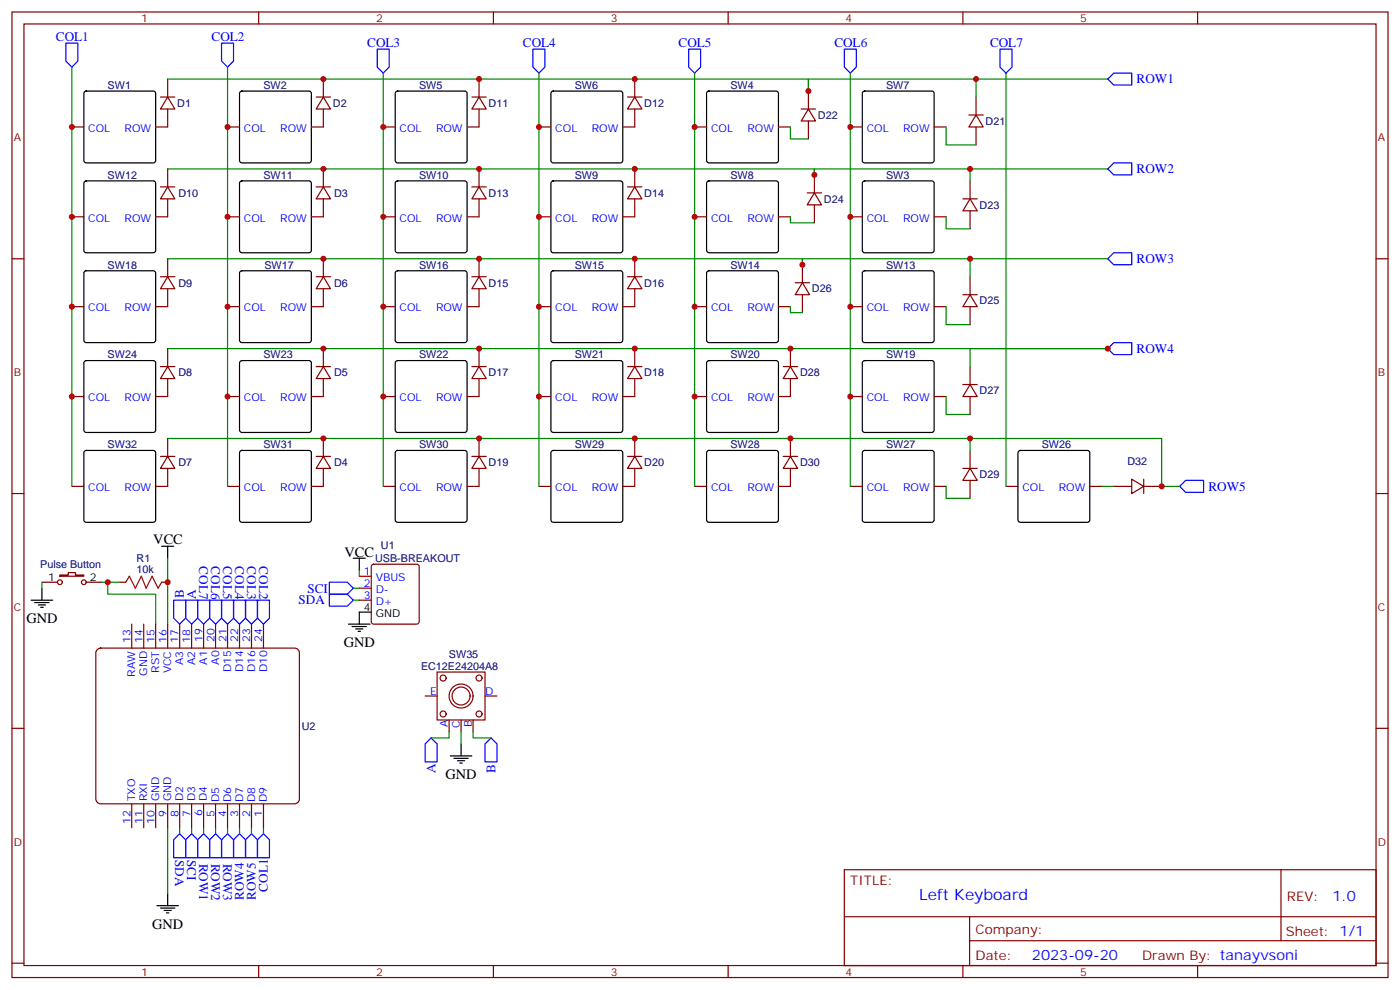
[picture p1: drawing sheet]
<svg xmlns="http://www.w3.org/2000/svg" width="412mm" height="292mm" viewBox="0 0 412 292" stroke-linecap="round" stroke-linejoin="round" font-family="sans-serif">
<g fill="none" stroke="#870000" stroke-width=".35">
<path d="M3.5 3.5h405.4v284.4h-405.4zM7.1 7.1h398.2v277.2h-398.2zM76.2 3.5v3.6M145.3 3.5v3.6M214.5 3.5v3.6M283.6 3.5v3.6M352.8 3.5v3.6M21.2 37.4h3.5M47.3 28.6h4.2M49.4 28.6l2.1 3.5h-4.2zM49.4 32.1v5.3h-3.5M49.4 23.3v5.3"/>
<path d="M67 37.4h3.6M93.1 28.6h4.3M95.2 28.6l2.2 3.5h-4.3zM95.2 32.1v5.3h-3.5M95.2 23.3v5.3M112.9 37.4h3.5M139 28.6h4.2M141.1 28.6l2.1 3.5h-4.2zM141.1 32.1v5.3h-3.5M141.1 23.3v5.3M158.7 37.4h3.6M184.9 28.6h4.2"/>
<path d="M187 28.6l2.1 3.5h-4.2zM187 32.1v5.3h-3.6M187 23.3v5.3M204.6 37.4h3.5M229.3 37.4h3.5M236 32.1h4.2M238.1 32.1l2.1 3.5h-4.2zM238.1 26.8v5.3M238.1 35.6v5.3M250.5 37.4h3.5M275.2 37.4h3.5M285.4 33.9h4.2"/>
<path d="M287.5 33.9l2.1 3.5h-4.2zM287.5 28.6v5.3M287.5 37.4v5.3M47.3 55h4.2M49.4 55l2.1 3.6h-4.2zM49.4 58.6v5.3h-3.5M49.4 49.7v5.3M93.1 55h4.3M95.2 55l2.2 3.6h-4.3zM95.2 58.6v5.3h-3.5M95.2 49.7v5.3M139 55h4.2"/>
<path d="M141.1 55l2.1 3.6h-4.2zM141.1 58.6v5.3h-3.5M141.1 49.7v5.3M184.9 55h4.2M187 55l2.1 3.6h-4.2zM187 58.6v5.3h-3.6M187 49.7v5.3M237.8 56.8h4.2M239.9 56.8l2.1 3.5h-4.2zM239.9 51.5v5.3M283.6 58.6h4.3M285.8 58.6l2.1 3.5h-4.3z"/>
<path d="M285.8 53.3v5.3M3.5 76.2h3.6M21.2 63.9h3.5M49.4 76.2v5.3M67 63.9h3.6M95.2 76.2v5.3M112.9 63.9h3.5M141.1 76.2v5.3M158.7 63.9h3.6M187 76.2v5.3M204.6 63.9h3.5M229.3 63.9h3.5"/>
<path d="M236.4 78v5.3M239.9 60.3v5.3M250.5 63.9h3.5M275.2 63.9h3.5M285.8 62.1v5.3M405.3 76.2h3.6M21.2 90.3h3.5M47.3 81.5h4.2M49.4 81.5l2.1 3.5h-4.2zM49.4 85v5.3h-3.5M67 90.3h3.6M93.1 81.5h4.3"/>
<path d="M95.2 81.5l2.2 3.5h-4.3zM95.2 85v5.3h-3.5M112.9 90.3h3.5M139 81.5h4.2M141.1 81.5l2.1 3.5h-4.2zM141.1 85v5.3h-3.5M158.7 90.3h3.6M184.9 81.5h4.2M187 81.5l2.1 3.5h-4.2zM187 85v5.3h-3.6M204.6 90.3h3.5M229.3 90.3h3.5"/>
<path d="M234.2 83.3h4.3M236.4 83.3l2.1 3.5h-4.3zM236.4 86.8v5.3M250.5 90.3h3.5M275.2 90.3h3.5M283.6 86.8h4.3M285.8 86.8l2.1 3.5h-4.3zM285.8 81.5v5.3M285.8 90.3v5.3M21.2 116.8h3.5M47.3 107.9h4.2M49.4 107.9l2.1 3.6h-4.2z"/>
<path d="M49.4 111.5v5.3h-3.5M49.4 102.7v5.2M67 116.8h3.6M93.1 107.9h4.3M95.2 107.9l2.2 3.6h-4.3zM95.2 111.5v5.3h-3.5M95.2 102.7v5.2M112.9 116.8h3.5M139 107.9h4.2M141.1 107.9l2.1 3.6h-4.2zM141.1 111.5v5.3h-3.5M141.1 102.7v5.2"/>
<path d="M158.7 116.8h3.6M184.9 107.9h4.2M187 107.9l2.1 3.6h-4.2zM187 111.5v5.3h-3.6M187 102.7v5.2M204.6 116.8h3.5M230.7 107.9h4.2M232.8 107.9l2.1 3.6h-4.2zM232.8 111.5v5.3h-3.5M232.8 102.7v5.2M250.5 116.8h3.5M275.2 116.8h3.5"/>
<path d="M283.6 113.2h4.3M285.8 113.2l2.1 3.6h-4.3zM285.8 107.9v5.3M285.8 116.8v5.3M47.3 134.4h4.2M49.4 134.4l2.1 3.5h-4.2zM49.4 137.9v5.3h-3.5M49.4 129.1v5.3M93.1 134.4h4.3M95.2 134.4l2.2 3.5h-4.3zM95.2 137.9v5.3h-3.5M95.2 129.1v5.3"/>
<path d="M139 134.4h4.2M141.1 134.4l2.1 3.5h-4.2zM141.1 137.9v5.3h-3.5M141.1 129.1v5.3M184.9 134.4h4.2M187 134.4l2.1 3.5h-4.2zM187 137.9v5.3h-3.6M187 129.1v5.3M230.7 134.4h4.2M232.8 134.4l2.1 3.5h-4.2zM232.8 137.9v5.3h-3.5M232.8 129.1v5.3"/>
<path d="M283.6 137.9h4.3M285.8 137.9l2.1 3.6h-4.3zM285.8 132.6v5.3M3.5 145.3h3.6M21.2 143.2h3.5M67 143.2h3.6M112.9 143.2h3.5M158.7 143.2h3.6M204.6 143.2h3.5M250.5 143.2h3.5M275.2 143.2h3.5M285.8 141.5v5.3"/>
<path d="M296.3 143.2h3.6M321 143.2h3.6M328.1 143.2h5.3M333.4 141.1l3.5 2.1-3.5 2.1zM336.9 143.2h5.3M336.9 141.1v4.2M405.3 145.3h3.6M3.5 214.5h3.6M405.3 214.5h3.6M248.7 256.1h156.6v28.2h-156.6zM377.3 256.1v20.9M248.7 270h156.5"/>
<path d="M285.6 277h119.6M285.6 270v14.1M3.5 283.6h3.6M76.2 284.3v3.6M145.3 284.3v3.6M214.5 284.3v3.6M283.6 284.3v3.6M352.8 284.3v3.6M405.3 283.6h3.6"/>
</g>
<g fill="none" stroke="#000" stroke-width=".35">
<path d="M24.9 27l.5-.2h19.8l.5 .2 .2 .5v19.8l-.3 .5-.4 .2h-19.8l-.5-.3-.2-.4v-19.8zM70.8 27l.5-.2h19.7l.5 .2 .2 .5v19.8l-.2 .5-.5 .2h-19.7l-.5-.3-.2-.4v-19.8zM116.7 27l.4-.2h19.8l.5 .2 .2 .5v19.8l-.3 .5-.4 .2h-19.8l-.5-.3-.2-.4v-19.8zM162.5 27l.5-.2h19.7l.5 .2 .2 .5v19.8l-.2 .5-.5 .2h-19.7l-.5-.3-.2-.4v-19.8zM208.4 27l.4-.2h19.8l.5 .2 .2 .5v19.8l-.2 .5-.5 .2h-19.8l-.5-.3-.2-.4v-19.8zM254.2 27l.5-.2h19.8l.5 .2 .2 .5v19.8l-.3 .5-.4 .2h-19.8l-.5-.3-.2-.4v-19.8zM24.9 53.5l.5-.2h19.8l.5 .2 .2 .5v19.7l-.3 .5-.4 .2h-19.8l-.5-.2-.2-.5v-19.7zM70.8 53.5l.5-.2h19.7l.5 .2 .2 .5v19.7l-.2 .5-.5 .2h-19.7l-.5-.2-.2-.5v-19.7zM116.7 53.5l.4-.2h19.8l.5 .2 .2 .5v19.7l-.3 .5-.4 .2h-19.8l-.5-.2-.2-.5v-19.7zM162.5 53.5l.5-.2h19.7l.5 .2 .2 .5v19.7l-.2 .5-.5 .2h-19.7l-.5-.2-.2-.5v-19.7zM208.4 53.5l.4-.2h19.8l.5 .2 .2 .5v19.7l-.2 .5-.5 .2h-19.8l-.5-.2-.2-.5v-19.7zM254.2 53.5l.5-.2h19.8l.5 .2 .2 .5v19.7l-.3 .5-.4 .2h-19.8l-.5-.2-.2-.5v-19.7z"/>
<path d="M24.9 79.9l.5-.2h19.8l.5 .2 .2 .5v19.8l-.3 .5-.4 .2h-19.8l-.5-.2-.2-.5v-19.8zM70.8 79.9l.5-.2h19.7l.5 .2 .2 .5v19.8l-.2 .5-.5 .2h-19.7l-.5-.2-.2-.5v-19.8zM116.7 79.9l.4-.2h19.8l.5 .2 .2 .5v19.8l-.3 .5-.4 .2h-19.8l-.5-.2-.2-.5v-19.8zM162.5 79.9l.5-.2h19.7l.5 .2 .2 .5v19.8l-.2 .5-.5 .2h-19.7l-.5-.2-.2-.5v-19.8zM208.4 79.9l.4-.2h19.8l.5 .2 .2 .5v19.8l-.2 .5-.5 .2h-19.8l-.5-.2-.2-.5v-19.8zM254.2 79.9l.5-.2h19.8l.5 .2 .2 .5v19.8l-.3 .5-.4 .2h-19.8l-.5-.2-.2-.5v-19.8zM24.9 106.4l.5-.2h19.8l.5 .2 .2 .5v19.7l-.3 .5-.4 .3h-19.8l-.5-.3-.2-.5v-19.7zM70.8 106.4l.5-.2h19.7l.5 .2 .2 .5v19.7l-.2 .5-.5 .3h-19.7l-.5-.3-.2-.5v-19.7zM116.7 106.4l.4-.2h19.8l.5 .2 .2 .5v19.7l-.3 .5-.4 .3h-19.8l-.5-.3-.2-.5v-19.7zM162.5 106.4l.5-.2h19.7l.5 .2 .2 .5v19.7l-.2 .5-.5 .3h-19.7l-.5-.3-.2-.5v-19.7zM208.4 106.4l.4-.2h19.8l.5 .2 .2 .5v19.7l-.2 .5-.5 .3h-19.8l-.5-.3-.2-.5v-19.7zM254.2 106.4l.5-.2h19.8l.5 .2 .2 .5v19.7l-.3 .5-.4 .3h-19.8l-.5-.3-.2-.5v-19.7z"/>
<path d="M24.9 132.9l.5-.3h19.8l.5 .3 .2 .5v19.7l-.3 .5-.4 .2h-19.8l-.5-.2-.2-.5v-19.7zM70.8 132.9l.5-.3h19.7l.5 .3 .2 .5v19.7l-.2 .5-.5 .2h-19.7l-.5-.2-.2-.5v-19.7zM116.7 132.9l.4-.3h19.8l.5 .3 .2 .5v19.7l-.3 .5-.4 .2h-19.8l-.5-.2-.2-.5v-19.7zM162.5 132.9l.5-.3h19.7l.5 .3 .2 .5v19.7l-.2 .5-.5 .2h-19.7l-.5-.2-.2-.5v-19.7zM208.4 132.9l.4-.3h19.8l.5 .3 .2 .5v19.7l-.2 .5-.5 .2h-19.8l-.5-.2-.2-.5v-19.7zM254.2 132.9l.5-.3h19.8l.5 .3 .2 .5v19.7l-.3 .5-.4 .2h-19.8l-.5-.2-.2-.5v-19.7zM300.1 132.9l.5-.3h19.7l.5 .3 .2 .5v19.7l-.2 .5-.5 .2h-19.7l-.5-.2-.2-.5v-19.7z"/>
</g>
<g fill="none" stroke="#008700" stroke-width=".35">
<path d="M21.2 19.8v123.4M67 19.8v123.4M49.4 23.3h188.7v3.5v-3.5h88.2M112.9 21.5v121.7M158.7 21.5v121.7M204.6 21.5v121.7M250.5 21.5v121.7M296.3 21.5v121.7M49.4 49.7h190.5v1.8v-1.8h86.4M49.4 76.2h187v1.8v-1.8h89.9M49.4 102.7h276.9M49.4 129.1h292.8v14.1h5.3"/>
<path d="M324.6 143.2h3.5"/>
</g>
<path d="M19.4 12.7h3.5v5.3l-1.7 1.8-1.8-1.8zM65.3 12.7h3.5v5.3l-1.8 1.8-1.7-1.8zM111.1 14.5h3.6v5.3l-1.8 1.7-1.8-1.7zM157 14.5h3.5v5.3l-1.8 1.7-1.7-1.7zM202.8 14.5h3.6v5.3l-1.8 1.7-1.8-1.7zM248.7 14.5h3.5v5.3l-1.7 1.7-1.8-1.7zM294.6 14.5h3.5v5.3l-1.8 1.7-1.7-1.7zM326.3 23.3l1.8-1.8h5.3v3.5h-5.3zM326.3 49.7l1.8-1.7h5.3v3.5h-5.3zM328.1 74.4h5.3v3.6h-5.3l-1.8-1.8zM326.3 102.7l1.8-1.8h5.3v3.5h-5.3zM349.2 141.5h5.3v3.5h-5.3l-1.7-1.8z" fill="none" stroke="#00f" stroke-width=".35"/>
<path d="M28.5 191.4l1.1-.5h57.2a1.41 1.41 0 0 1 1.4 1.4v43a1.51 1.51 0 0 1-1.4 1.4h-57.2a1.51 1.51 0 0 1-1.4-1.4v-43z" fill="#fff" stroke="#800000" stroke-width=".35"/>
<g fill="none" stroke="#870000" stroke-width=".35">
<path d="M12.3 171.5h4.6M17.6 169.3h2.5v-.7h2.1v.7h2.5v.4h-7.1zM25.4 171.5h4.6M35.3 171.5h1.7M47.6 171.5h1.8M105.8 173.2h3.6M105.8 176.7h3.6M109.6 166.4l.5-.2h12.7l.5 .2 .2 .5v16.2l-.3 .5-.4 .2h-12.7l-.5-.2-.2-.5v-16.2zM38.8 183.8v7.1M42.3 183.8v7.1M45.9 183.8v7.1M49.4 183.8v7.1"/>
<path d="M52.9 183.8v7.1M56.4 183.8v7.1M60 183.8v7.1M63.5 183.8v7.1M67 183.8v7.1M70.6 183.8v7.1M74.1 183.8v7.1M77.6 183.8v7.1M128.8 197.9h14.1v14.1h-14.1zM125.2 205h3.6M132.3 212v3.5M135.8 212v3.5"/>
<path d="M139.3 212v3.5M142.9 205h3.5M38.8 236.7v7.1M42.3 236.7v7.1M45.9 236.7v7.1M49.4 236.7v7.1M52.9 236.7v7.1M56.4 236.7v7.1M60 236.7v7.1M63.5 236.7v7.1M67 236.7v7.1M70.6 236.7v7.1"/>
<path d="M74.1 236.7v7.1M77.6 236.7v7.1"/>
<circle cx="17.6" cy="171.4" r=".71"/>
<circle cx="24.7" cy="171.4" r=".71"/>
<circle cx="130.5" cy="199.7" r=".88"/>
<circle cx="141.1" cy="199.7" r=".88"/>
<circle cx="130.5" cy="210.3" r=".88"/>
<circle cx="135.8" cy="205" r="3.5"/>
<circle cx="135.8" cy="205" r="2.65"/>
<circle cx="141.1" cy="210.3" r=".88"/>
</g>
<g fill="none" stroke="#00f" stroke-width=".35">
<path d="M51.2 176.7h3.5v5.3l-1.8 1.8-1.7-1.8zM54.7 176.7h3.5v5.3l-1.8 1.8-1.7-1.8zM58.2 176.7h3.5v5.3l-1.7 1.8-1.8-1.8zM61.7 176.7h3.6v5.3l-1.8 1.8-1.8-1.8zM65.3 176.7h3.5v5.3l-1.8 1.8-1.7-1.8zM68.8 176.7h3.5v5.3l-1.7 1.8-1.8-1.8zM72.3 176.7h3.5v5.3l-1.7 1.8-1.8-1.8zM75.8 176.7h3.6v5.3l-1.8 1.8-1.8-1.8zM97 171.5h5.3l1.8 1.7-1.8 1.8h-5.3zM97 175h5.3l1.8 1.7-1.8 1.8h-5.3zM125.2 219.1l1.8-1.8 1.8 1.8v5.3h-3.6zM142.9 219.1l1.7-1.8 1.8 1.8v5.3h-3.5z"/>
<path d="M51.2 247.3l1.7-1.8 1.8 1.8v5.3h-3.5zM54.7 247.3l1.7-1.8 1.8 1.8v5.3h-3.5zM58.2 247.3l1.8-1.8 1.7 1.8v5.3h-3.5zM61.7 247.3l1.8-1.8 1.8 1.8v5.3h-3.6zM65.3 247.3l1.7-1.8 1.8 1.8v5.3h-3.5zM68.8 247.3l1.8-1.8 1.7 1.8v5.3h-3.5zM72.3 247.3l1.8-1.8 1.7 1.8v5.3h-3.5zM75.8 247.3l1.8-1.8 1.8 1.8v5.3h-3.6z"/>
</g>
<path d="M37 171.5l1.1-1.8 1.8 3.5 1.7-3.5 1.4 3.5 1.8-3.5 1.8 3.5 1-1.7" fill="none" stroke="#a10000" stroke-width=".35"/>
<g fill="none" stroke="#000" stroke-width=".35">
<path d="M9.2 176.7h6.3M10.2 177.4h4.3M11.3 178.2h2.1M12 178.9h.7M12.3 173.2v3.5M47.6 160.9h3.6M49.4 160.9v3.5M104.1 164.4h3.5M105.8 164.4v3.5M102.7 183.8h6.3M103.7 184.5h4.2M104.8 185.2h2.1"/>
<path d="M105.5 185.9h.7M109.4 180.3h-3.6v3.5M135.8 219.1v3.5M132.6 222.6h6.4M133.7 223.3h4.2M134.8 224h2.1M135.5 224.7h.7M46.2 266.7h6.4M47.3 267.4h4.2M48.3 268.1h2.1M49 268.8h.7M49.4 263.2v3.5"/>
</g>
<g fill="none" stroke="#008700" stroke-width=".35">
<path d="M232.8 37.4v3.5h5.3M278.7 37.4v5.3h8.8M287.5 23.3v5.3M285.8 49.7v3.6M232.8 63.9v1.7h7.1M278.7 63.9v3.5h7.1M285.8 76.2v5.3M232.8 90.3v1.8h3.6M278.7 90.3v5.3h7.1M278.7 116.8v5.3h7.1M326.3 102.7h-40.5v5.2M285.8 129.1v3.5"/>
<path d="M278.7 143.2v3.6h7.1M12.3 171.5v1.7M30 171.5h5.3M31.7 171.5v3.5h14.2v8.8M49.4 164.4v19.4M104.1 173.2h1.7M104.1 176.7h1.7M105.8 167.9v1.8M132.3 215.5v1.8h-5.3M135.8 215.5v3.6M139.3 215.5v1.8h5.3M49.4 243.8v19.4"/>
<path d="M52.9 243.8v1.7M56.4 243.8v1.7M60 243.8v1.7M63.5 243.8v1.7M67 243.8v1.7M70.6 243.8v1.7M74.1 243.8v1.7M77.6 243.8v1.7"/>
</g>
<path d="M105.8 169.7h3.6" fill="none" stroke="#f00" stroke-width=".35"/>
<g fill="#c00">
<circle cx="326.3" cy="102.7" r=".88"/>
<circle cx="287.5" cy="23.3" r=".88"/>
<circle cx="285.8" cy="49.7" r=".88"/>
<circle cx="285.8" cy="76.2" r=".88"/>
<circle cx="49.4" cy="171.4" r=".88"/>
<circle cx="31.8" cy="171.4" r=".88"/>
<circle cx="232.8" cy="129.1" r=".88"/>
<circle cx="285.8" cy="129.1" r=".88"/>
<circle cx="342.2" cy="143.2" r=".88"/>
<circle cx="187" cy="129.1" r=".88"/>
<circle cx="232.8" cy="102.7" r=".88"/>
<circle cx="187" cy="102.7" r=".88"/>
<circle cx="187" cy="76.2" r=".88"/>
<circle cx="239.9" cy="51.5" r=".88"/>
<circle cx="187" cy="49.7" r=".88"/>
<circle cx="238.1" cy="26.8" r=".88"/>
<circle cx="187" cy="23.3" r=".88"/>
<circle cx="141.1" cy="23.3" r=".88"/>
<circle cx="95.3" cy="49.7" r=".88"/>
<circle cx="141.1" cy="49.7" r=".88"/>
<circle cx="95.3" cy="76.2" r=".88"/>
<circle cx="141.1" cy="76.2" r=".88"/>
<circle cx="95.3" cy="102.7" r=".88"/>
<circle cx="141.1" cy="102.7" r=".88"/>
<circle cx="95.3" cy="129.1" r=".88"/>
<circle cx="141.1" cy="129.1" r=".88"/>
<circle cx="95.3" cy="23.3" r=".88"/>
<circle cx="21.2" cy="63.9" r=".88"/>
<circle cx="21.2" cy="90.3" r=".88"/>
<circle cx="21.2" cy="116.8" r=".88"/>
<circle cx="21.2" cy="37.4" r=".88"/>
<circle cx="67" cy="63.9" r=".88"/>
<circle cx="67" cy="90.3" r=".88"/>
<circle cx="67" cy="116.8" r=".88"/>
<circle cx="67" cy="37.4" r=".88"/>
<circle cx="112.9" cy="116.8" r=".88"/>
<circle cx="112.9" cy="63.9" r=".88"/>
<circle cx="112.9" cy="90.3" r=".88"/>
<circle cx="112.9" cy="37.4" r=".88"/>
<circle cx="158.8" cy="63.9" r=".88"/>
<circle cx="158.8" cy="90.3" r=".88"/>
<circle cx="158.8" cy="116.8" r=".88"/>
<circle cx="158.8" cy="37.4" r=".88"/>
<circle cx="204.6" cy="63.9" r=".88"/>
<circle cx="204.6" cy="90.3" r=".88"/>
<circle cx="204.6" cy="116.8" r=".88"/>
<circle cx="204.6" cy="37.4" r=".88"/>
<circle cx="250.5" cy="63.9" r=".88"/>
<circle cx="250.5" cy="90.3" r=".88"/>
<circle cx="250.5" cy="116.8" r=".88"/>
<circle cx="250.5" cy="37.4" r=".88"/>
<circle cx="236.4" cy="78" r=".88"/>
</g>
<text font-size="4.6" fill="#00f" x="270.8" y="265.1">Left Keyboard</text>
<g font-size="4.2">
<text x="45.2" y="160.2">VCC</text>
<text x="101.5" y="164.1">VCC</text>
<text x="7.8" y="183.5">GND</text>
<text x="101.2" y="190.5">GND</text>
<text x="131.2" y="229.3">GND</text>
<text x="44.8" y="273.4">GND</text>
</g>
<g font-size="4.2" fill="#00f">
<text x="392.5" y="265.4">1.0</text>
<text x="304" y="282.7">2023-09-20</text>
</g>
<g font-size="3.9" fill="#00f">
<text x="16.5" y="12.2">COL1</text>
<text x="62.3" y="12.2">COL2</text>
<text x="108.2" y="14">COL3</text>
<text x="154" y="14">COL4</text>
<text x="199.9" y="14">COL5</text>
<text x="245.8" y="14">COL6</text>
<text x="291.6" y="14">COL7</text>
<text x="334.8" y="24.6">ROW1</text>
<text x="334.8" y="51">ROW2</text>
<text x="334.8" y="77.5">ROW3</text>
<text x="334.8" y="103.9">ROW4</text>
<text x="356" y="144.5">ROW5</text>
<text x="58.7" y="166.7" transform="rotate(90 58.7 166.7)">COL7</text>
<text x="62.2" y="166.7" transform="rotate(90 62.2 166.7)">COL6</text>
<text x="65.8" y="166.7" transform="rotate(90 65.8 166.7)">COL5</text>
<text x="69.3" y="166.7" transform="rotate(90 69.3 166.7)">COL4</text>
<text x="72.8" y="166.8" transform="rotate(90 72.8 166.8)">COL3</text>
<text x="76.4" y="166.8" transform="rotate(90 76.4 166.8)">COL2</text>
<text x="54.1" y="176.1" transform="rotate(-90 54.1 176.1)">B</text>
<text x="57.6" y="176.3" transform="rotate(-90 57.6 176.3)">A</text>
<text x="88" y="178">SDA</text>
<text x="90.6" y="174.6">SCI</text>
<text x="128.3" y="227.5" transform="rotate(-90 128.3 227.5)">A</text>
<text x="145.9" y="227.5" transform="rotate(-90 145.9 227.5)">B</text>
<text x="51.6" y="253.2" transform="rotate(90 51.6 253.2)">SDA</text>
<text x="55.2" y="253.2" transform="rotate(90 55.2 253.2)">SCI</text>
<text x="58.7" y="254.3" transform="rotate(90 58.7 254.3)">ROW1</text>
<text x="62.2" y="254.3" transform="rotate(90 62.2 254.3)">ROW2</text>
<text x="65.8" y="254.3" transform="rotate(90 65.8 254.3)">ROW3</text>
<text x="78.9" y="262.6" transform="rotate(-90 78.9 262.6)">COL1</text>
<text x="71.8" y="265" transform="rotate(-90 71.8 265)">ROW4</text>
<text x="75.4" y="265" transform="rotate(-90 75.4 265)">ROW5</text>
</g>
<g font-size="3.9" fill="#800">
<text x="250.5" y="260.7">TITLE:</text>
<text x="379.1" y="265.4">REV:</text>
<text x="287.4" y="274.9">Company:</text>
<text x="378.7" y="275.5">Sheet: 1/1</text>
<text x="287.4" y="282.6">Date:</text>
<text x="336.4" y="282.7">Drawn By: tanayvsoni</text>
</g>
<g font-size="3.2" fill="#800">
<text x="41.6" y="6.5">1</text>
<text x="110.8" y="6.5">2</text>
<text x="179.9" y="6.5">3</text>
<text x="249.1" y="6.5">4</text>
<text x="318.2" y="6.5">5</text>
<text x="4.1" y="41.6">A</text>
<text x="405.9" y="41.6">A</text>
<text x="4.1" y="110.8">B</text>
<text x="405.9" y="110.8">B</text>
<text x="4.1" y="179.9">C</text>
<text x="405.9" y="179.9">C</text>
<text x="4.1" y="249.1">D</text>
<text x="405.9" y="249.1">D</text>
<text x="41.6" y="287.3">1</text>
<text x="110.8" y="287.3">2</text>
<text x="179.9" y="287.3">3</text>
<text x="249.1" y="287.3">4</text>
<text x="318.2" y="287.3">5</text>
</g>
<g font-size="3.2" fill="#000080">
<text x="31.7" y="26.2">SW1</text>
<text x="77.6" y="26.2">SW2</text>
<text x="123.4" y="26.2">SW5</text>
<text x="169.3" y="26.2">SW6</text>
<text x="215.2" y="26.2">SW4</text>
<text x="261" y="26.2">SW7</text>
<text x="52.2" y="31.5">D1</text>
<text x="98.1" y="31.5">D2</text>
<text x="143.9" y="31.5">D11</text>
<text x="189.8" y="31.5">D12</text>
<text x="240.9" y="35">D22</text>
<text x="290.3" y="36.7">D21</text>
<text x="31.7" y="52.7">SW12</text>
<text x="77.6" y="52.7">SW11</text>
<text x="123.4" y="52.7">SW10</text>
<text x="169.3" y="52.7">SW9</text>
<text x="215.2" y="52.7">SW8</text>
<text x="261" y="52.7">SW3</text>
<text x="52.6" y="57.9">D10</text>
<text x="98.4" y="57.9">D3</text>
<text x="143.9" y="57.9">D13</text>
<text x="189.8" y="57.9">D14</text>
<text x="242.7" y="59.7">D24</text>
<text x="288.6" y="61.4">D23</text>
<text x="31.7" y="79.1">SW18</text>
<text x="77.9" y="79.1">SW17</text>
<text x="123.4" y="79.1">SW16</text>
<text x="169.3" y="79.1">SW15</text>
<text x="215.2" y="79.1">SW14</text>
<text x="261" y="79.1">SW13</text>
<text x="52.6" y="84.4">D9</text>
<text x="98.4" y="84.4">D6</text>
<text x="143.9" y="84.4">D15</text>
<text x="189.8" y="84.4">D16</text>
<text x="239.2" y="86.1">D26</text>
<text x="288.6" y="89.7">D25</text>
<text x="31.7" y="105.6">SW24</text>
<text x="77.6" y="105.6">SW23</text>
<text x="123.4" y="105.6">SW22</text>
<text x="169.3" y="105.6">SW21</text>
<text x="215.2" y="105.6">SW20</text>
<text x="261" y="105.6">SW19</text>
<text x="52.6" y="110.8">D8</text>
<text x="98.4" y="110.8">D5</text>
<text x="143.9" y="110.8">D17</text>
<text x="189.8" y="110.8">D18</text>
<text x="235.7" y="110.8">D28</text>
<text x="288.6" y="116.1">D27</text>
<text x="31.7" y="132">SW32</text>
<text x="52.6" y="137.3">D7</text>
<text x="77.6" y="132">SW31</text>
<text x="98.4" y="137.3">D4</text>
<text x="123.4" y="132">SW30</text>
<text x="143.9" y="137.3">D19</text>
<text x="169.3" y="132">SW29</text>
<text x="189.8" y="137.3">D20</text>
<text x="215.2" y="132">SW28</text>
<text x="235.7" y="137.3">D30</text>
<text x="261" y="132">SW27</text>
<text x="306.9" y="132">SW26</text>
<text x="332.1" y="136.8">D32</text>
<text x="288.6" y="140.8">D29</text>
<text x="112.2" y="161.6">U1</text>
<text x="11.8" y="167.3">Pulse Button</text>
<text x="40.2" y="165.5">R1</text>
<text x="110.5" y="165.5">USB-BREAKOUT</text>
<text x="40.2" y="168.6">10k</text>
<text x="124" y="197.3">EC12E24204A8</text>
<text x="132.3" y="193.7">SW35</text>
<text x="88.9" y="215.1">U2</text>
</g>
<g font-size="3.2" fill="#00f">
<text x="26" y="38.8">COL</text>
<text x="36.7" y="38.8">ROW</text>
<text x="71.9" y="38.8">COL</text>
<text x="82.6" y="38.8">ROW</text>
<text x="117.7" y="38.8">COL</text>
<text x="128.4" y="38.8">ROW</text>
<text x="163.6" y="38.8">COL</text>
<text x="174.3" y="38.8">ROW</text>
<text x="209.4" y="38.8">COL</text>
<text x="220.2" y="38.8">ROW</text>
<text x="255.3" y="38.8">COL</text>
<text x="266" y="38.8">ROW</text>
<text x="26" y="65.3">COL</text>
<text x="36.7" y="65.3">ROW</text>
<text x="71.9" y="65.3">COL</text>
<text x="82.6" y="65.3">ROW</text>
<text x="117.7" y="65.3">COL</text>
<text x="128.4" y="65.3">ROW</text>
<text x="163.6" y="65.3">COL</text>
<text x="174.3" y="65.3">ROW</text>
<text x="209.4" y="65.3">COL</text>
<text x="220.2" y="65.3">ROW</text>
<text x="255.3" y="65.3">COL</text>
<text x="266" y="65.3">ROW</text>
<text x="26" y="91.7">COL</text>
<text x="36.7" y="91.7">ROW</text>
<text x="71.9" y="91.7">COL</text>
<text x="82.6" y="91.7">ROW</text>
<text x="117.7" y="91.7">COL</text>
<text x="128.4" y="91.7">ROW</text>
<text x="163.6" y="91.7">COL</text>
<text x="174.3" y="91.7">ROW</text>
<text x="209.4" y="91.7">COL</text>
<text x="220.2" y="91.7">ROW</text>
<text x="255.3" y="91.7">COL</text>
<text x="266" y="91.7">ROW</text>
<text x="26" y="118.2">COL</text>
<text x="36.7" y="118.2">ROW</text>
<text x="71.9" y="118.2">COL</text>
<text x="82.6" y="118.2">ROW</text>
<text x="117.7" y="118.2">COL</text>
<text x="128.4" y="118.2">ROW</text>
<text x="163.6" y="118.2">COL</text>
<text x="174.3" y="118.2">ROW</text>
<text x="209.4" y="118.2">COL</text>
<text x="220.2" y="118.2">ROW</text>
<text x="255.3" y="118.2">COL</text>
<text x="266" y="118.2">ROW</text>
<text x="26" y="144.6">COL</text>
<text x="36.7" y="144.6">ROW</text>
<text x="71.9" y="144.6">COL</text>
<text x="82.6" y="144.6">ROW</text>
<text x="117.7" y="144.6">COL</text>
<text x="128.4" y="144.6">ROW</text>
<text x="163.6" y="144.6">COL</text>
<text x="174.3" y="144.6">ROW</text>
<text x="209.4" y="144.6">COL</text>
<text x="220.2" y="144.6">ROW</text>
<text x="255.3" y="144.6">COL</text>
<text x="266" y="144.6">ROW</text>
<text x="301.2" y="144.6">COL</text>
<text x="311.9" y="144.6">ROW</text>
<text x="107.2" y="169.3">1</text>
<text x="107.2" y="172.9">2</text>
<text x="110.7" y="171.1">VBUS</text>
<text x="107.2" y="176.4">3</text>
<text x="110.7" y="174.6">D-</text>
<text x="110.7" y="178.2">D+</text>
<text x="38.4" y="189.3" transform="rotate(-90 38.4 189.3)">13</text>
<text x="41.9" y="189.3" transform="rotate(-90 41.9 189.3)">14</text>
<text x="45.5" y="189.3" transform="rotate(-90 45.5 189.3)">15</text>
<text x="49" y="189.3" transform="rotate(-90 49 189.3)">16</text>
<text x="52.5" y="189.3" transform="rotate(-90 52.5 189.3)">17</text>
<text x="56.1" y="189.3" transform="rotate(-90 56.1 189.3)">18</text>
<text x="59.6" y="189.1" transform="rotate(-90 59.6 189.1)">19</text>
<text x="63.1" y="189.1" transform="rotate(-90 63.1 189.1)">20</text>
<text x="66.7" y="189.1" transform="rotate(-90 66.7 189.1)">21</text>
<text x="70.2" y="189.1" transform="rotate(-90 70.2 189.1)">22</text>
<text x="73.7" y="189.1" transform="rotate(-90 73.7 189.1)">23</text>
<text x="77.3" y="189.1" transform="rotate(-90 77.3 189.1)">24</text>
<text x="53.9" y="195.9" transform="rotate(-90 53.9 195.9)">A3</text>
<text x="57.5" y="195.9" transform="rotate(-90 57.5 195.9)">A2</text>
<text x="61" y="195.7" transform="rotate(-90 61 195.7)">A1</text>
<text x="64.6" y="195.7" transform="rotate(-90 64.6 195.7)">A0</text>
<text x="39.8" y="199.2" transform="rotate(-90 39.8 199.2)">RAW</text>
<text x="43.4" y="199" transform="rotate(-90 43.4 199)">GND</text>
<text x="46.9" y="198.1" transform="rotate(-90 46.9 198.1)">RST</text>
<text x="50.4" y="198.3" transform="rotate(-90 50.4 198.3)">VCC</text>
<text x="68.1" y="198" transform="rotate(-90 68.1 198)">D15</text>
<text x="71.6" y="198" transform="rotate(-90 71.6 198)">D14</text>
<text x="75.1" y="198" transform="rotate(-90 75.1 198)">D16</text>
<text x="78.7" y="198" transform="rotate(-90 78.7 198)">D10</text>
<text x="126.8" y="204.6">E</text>
<text x="142.9" y="204.6">D</text>
<text x="131.9" y="214.2" transform="rotate(-90 131.9 214.2)">A</text>
<text x="135.5" y="214.2" transform="rotate(-90 135.5 214.2)">C</text>
<text x="139" y="214.2" transform="rotate(-90 139 214.2)">B</text>
<text x="39.9" y="236" transform="rotate(-90 39.9 236)">TXO</text>
<text x="43.4" y="236" transform="rotate(-90 43.4 236)">RXI</text>
<text x="46.9" y="236" transform="rotate(-90 46.9 236)">GND</text>
<text x="50.4" y="236" transform="rotate(-90 50.4 236)">GND</text>
<text x="54" y="236" transform="rotate(-90 54 236)">D2</text>
<text x="57.5" y="236" transform="rotate(-90 57.5 236)">D3</text>
<text x="61" y="235.9" transform="rotate(-90 61 235.9)">D4</text>
<text x="64.6" y="236.1" transform="rotate(-90 64.6 236.1)">D5</text>
<text x="68.1" y="236.1" transform="rotate(-90 68.1 236.1)">D6</text>
<text x="71.6" y="236.1" transform="rotate(-90 71.6 236.1)">D7</text>
<text x="75.1" y="236.1" transform="rotate(-90 75.1 236.1)">D8</text>
<text x="78.6" y="236.1" transform="rotate(-90 78.6 236.1)">D9</text>
<text x="38.5" y="242.5" transform="rotate(-90 38.5 242.5)">12</text>
<text x="42" y="242.5" transform="rotate(-90 42 242.5)">11</text>
<text x="45.5" y="242.5" transform="rotate(-90 45.5 242.5)">10</text>
<text x="49" y="240.5" transform="rotate(-90 49 240.5)">9</text>
<text x="52.6" y="240.5" transform="rotate(-90 52.6 240.5)">8</text>
<text x="56.1" y="240.5" transform="rotate(-90 56.1 240.5)">7</text>
<text x="59.5" y="240.4" transform="rotate(-90 59.5 240.4)">6</text>
<text x="63.2" y="240.6" transform="rotate(-90 63.2 240.6)">5</text>
<text x="66.7" y="240.6" transform="rotate(-90 66.7 240.6)">4</text>
<text x="70.2" y="240.6" transform="rotate(-90 70.2 240.6)">3</text>
<text x="73.7" y="240.6" transform="rotate(-90 73.7 240.6)">2</text>
<text x="77.2" y="240.6" transform="rotate(-90 77.2 240.6)">1</text>
</g>
<g font-size="3.2">
<text x="14.2" y="171.1">1</text>
<text x="26.5" y="171.1">2</text>
<text x="107.2" y="179.9">4</text>
<text x="110.7" y="181.7">GND</text>
</g>
</svg>
